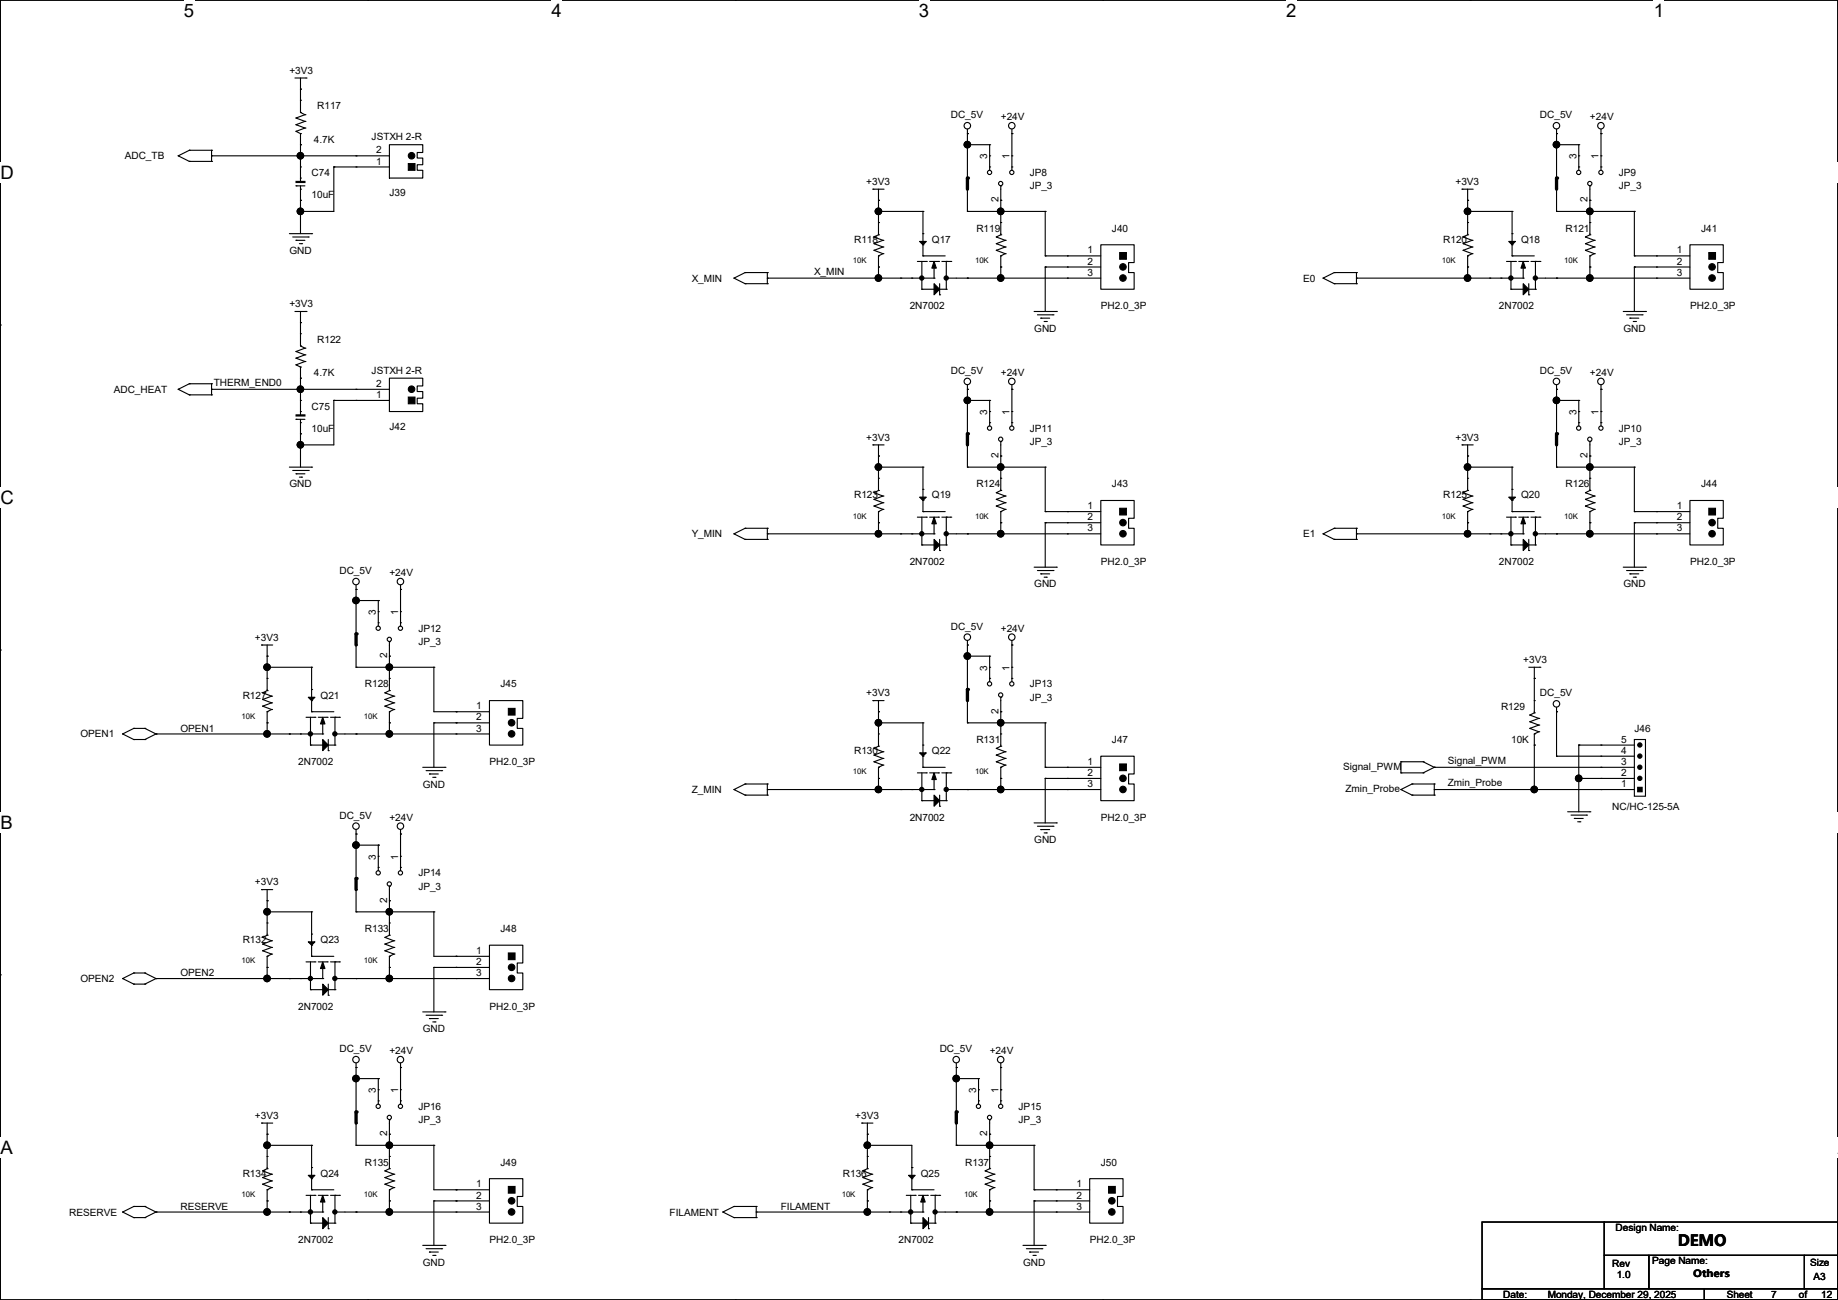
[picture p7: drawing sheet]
<svg xmlns="http://www.w3.org/2000/svg" width="420mm" height="297mm" viewBox="0 0 420 297" stroke-linecap="round" stroke-linejoin="round" font-family="sans-serif">
<path d="M.1 0h419.8v297h-419.8z" fill="none" stroke="#000" stroke-width=".25"/>
<path d="M42 0h2.4v4.8h-2.4z" fill="#fff"/>
<path d="M84 0h.1M84 297h.1" fill="none" stroke="#000" stroke-width=".25"/>
<path d="M126 0h2.4v4.8h-2.4z" fill="#fff"/>
<path d="M168 0h.1M168 297h.1" fill="none" stroke="#000" stroke-width=".25"/>
<path d="M210 0h2.3v4.8h-2.3z" fill="#fff"/>
<path d="M252 0h.1M252 297h.1" fill="none" stroke="#000" stroke-width=".25"/>
<path d="M293.9 0h2.4v4.8h-2.4z" fill="#fff"/>
<path d="M336 0h.1M336 297h.1" fill="none" stroke="#000" stroke-width=".25"/>
<g fill="#fff">
<path d="M377.9 0h2.4v4.8h-2.4z"/>
<path d="M.1 37.1h3v4.8h-3z"/>
<path d="M419.9 37.1l.1 4.8z"/>
<path d="M.1 111.3h3v4.8h-3z"/>
<path d="M419.9 111.3l.1 4.8z"/>
</g>
<path d="M.1 74.3h.1M419.9 74.3h.1" fill="none" stroke="#000" stroke-width=".25"/>
<g fill="#fff">
<path d="M.1 185.6h2.8v4.7h-2.8z"/>
<path d="M419.9 185.6l.1 4.7z"/>
</g>
<path d="M.1 148.5h.1M419.9 148.5h.1" fill="none" stroke="#000" stroke-width=".25"/>
<g fill="#fff">
<path d="M0 259.8h2.9v4.7h-2.9z"/>
<path d="M419.9 259.8h.1v4.7h-.1z"/>
</g>
<g fill="none" stroke="#000" stroke-width=".25">
<path d="M67.4 17.8h2.5M68.7 17.8v7.9M69.9 17.8h.1M40.7 35.6h.1M40.7 35.6l2.6 1.3M43.3 34.3h.1M43.3 36.9h.1M43.3 34.3l-2.6 1.3M43.3 34.3h5M43.3 36.9h5M48.3 34.3h.1M48.3 36.9h.1"/>
<path d="M48.3 35.6h.1M48.3 34.3v2.6M48.3 35.6h40.7M67.6 27h.1M67.6 28.5h.1M67.6 30h.1M67.6 27l2.1 .7M67.6 28.5l2.1 .8M67.6 30l1.1 .5M68.7 20.4h.1M68.7 30.5h.1M68.7 25.7h.1"/>
<path d="M68.7 33.1h.1M68.7 22.9h.1M68.7 38.1h.1M68.7 35.6h.1M68.7 30.5v10.9M68.7 25.7l1 .5M69.7 26.2h.1M69.7 27.7h.1M69.7 29.3h.1M69.7 26.2l-2.1 .8M69.7 27.7l-2.1 .8M69.7 29.3l-2.1 .7"/>
<path d="M76.3 38.1h.1M76.3 38.1h12.7M76.3 38.1v10.2h-7.6M81.4 38.1h.1M81.4 35.6h.1M89 33.1h7.6v1.7h-1.3v1.3h1.3v1.5h-1.3v1.3h1.3v1.8h-7.6zM221.1 30.5h.1M221.1 33.1h.1M221.1 29.5v11.2M221.1 33.1h5M226.1 38.1h.1M226.1 35.6h.1"/>
<path d="M226.1 33.1h.1M226.1 33.1v5.8M231.2 30.5h.1M231.2 38.1h.1M231.2 35.6h.1M231.2 29.5v9.4M355.7 30.5h.1M355.7 33.1h.1M355.7 29.5v11.2M355.7 33.1h5.1M360.8 38.1h.1M360.8 35.6h.1"/>
<path d="M360.8 33.1h.1M360.8 33.1v5.8M365.8 30.5h.1M365.8 38.1h.1M365.8 35.6h.1M365.8 29.5v9.4M66.1 53.4h5.1M66.9 54.1h3.5M67.6 54.9h.1M67.6 42.5h.1M67.6 54.9h2.1M67.6 42.5h2.1"/>
<path d="M68.4 55.7h.5M68.7 43.2h.1M68.7 40.7h.1M68.7 45.8h.1M68.7 48.3h.1M68.7 42.5v10.9M68.9 55.7h.1M70.4 54.1h.1M71.2 53.4h.1M199.5 43.2h.1M199.5 43.2h2.5M199.7 54.1h.1"/>
<path d="M199.7 55.7h.1M199.7 57.2h.1M199.7 54.1l2.1 .8M199.7 55.7l2.1 .7M199.7 57.2l2.1 .8M200.7 45.8h.1M200.7 58.5h.1M200.7 53.6h.1M200.7 50.8h.1M200.7 48.3h.1M200.7 43.2v10.4M200.7 58.5v5"/>
<path d="M200.7 53.6l-1 .5M200.7 48.3h10.2M201.8 54.9h.1M201.8 56.4h.1M201.8 58h.1M201.8 54.9l-2.1 .8M201.8 56.4l-2.1 .8M201.8 58l-1.1 .5M209.6 59.7h2.1M210.7 59.7v6.4M210.9 58.5h.1M210.9 55.9h.1"/>
<path d="M210.9 53.4h.1M210.9 48.3h.1M210.9 58.5h5.1M210.9 48.3v10.2M211.7 59.7h.1M212.4 59.7h2.1M214.5 59.7h.1M215.2 59.7h2.1M216.2 59.7h.1M216.2 59.7v6.4M217.3 59.7h.1M221.1 43.2h.1"/>
<path d="M221.1 40.7h.1M221.1 48.3h.1M221.1 43.2v5.1M221.1 48.3h17.7M227.7 54.1h.1M227.7 55.7h.1M227.7 57.2h.1M227.7 54.1l2 .8M227.7 55.7l2 .7M227.7 57.2l2 .8M228.7 42.5h.1M228.7 45.8h.1"/>
<path d="M228.7 58.5h.1M228.7 53.6h.1M228.7 50.8h.1M228.7 48.3h.1M228.7 42.5v11.1M228.7 58.5v5M228.7 53.6l-1 .5M229.7 54.9h.1M229.7 56.4h.1M229.7 58h.1M229.7 54.9l-2 .8M229.7 56.4l-2 .8"/>
<path d="M229.7 58l-1 .5M238.8 58.5h.1M238.8 48.3h.1M238.8 58.5h12.7M238.8 48.3v10.2M243.9 58.5h.1M251.5 55.9h7.7v4.1h-1.3v2.3h1.3v3.8h-7.7zM334.1 43.2h.1M334.1 43.2h2.5M334.3 54.1h.1M334.3 55.7h.1M334.3 57.2h.1"/>
<path d="M334.3 54.1l2.1 .8M334.3 55.7l2.1 .7M334.3 57.2l2.1 .8M335.4 45.8h.1M335.4 58.5h.1M335.4 53.6h.1M335.4 50.8h.1M335.4 48.3h.1M335.4 43.2v10.4M335.4 58.5v5M335.4 53.6l-1.1 .5M335.4 48.3h10.1"/>
<path d="M336.4 54.9h.1M336.4 56.4h.1M336.4 58h.1M336.4 58l-1 .5M336.4 54.9l-2.1 .8M336.4 56.4l-2.1 .8M344.3 59.7h2M345.3 59.7v6.4M345.5 58.5h.1M345.5 55.9h.1M345.5 53.4h.1M345.5 48.3h.1"/>
<path d="M345.5 58.5h5.1M345.5 48.3v10.2M346.3 59.7h.1M347 59.7h2.1M349.1 59.7h.1M349.8 59.7h2.1M350.9 59.7h.1M350.9 59.7v6.4M351.9 59.7h.1M355.7 43.2h.1M355.7 40.7h.1M355.7 48.3h.1"/>
<path d="M355.7 43.2v5.1M355.7 48.3h17.8M362.3 54.1h.1M362.3 55.7h.1M362.3 57.2h.1M362.3 54.1l2 .8M362.3 55.7l2 .7M362.3 57.2l2 .8M363.3 58.5h.1M363.3 53.6h.1M363.3 50.8h.1M363.3 42.5h.1"/>
<path d="M363.3 45.8h.1M363.3 48.3h.1M363.3 42.5v11.1M363.3 58.5v5M363.3 53.6l-1 .5M364.3 54.9h.1M364.3 56.4h.1M364.3 58h.1M364.3 54.9l-2 .8M364.3 56.4l-2 .8M364.3 58l-1 .5M373.5 48.3h.1"/>
<path d="M373.5 58.5h.1M373.5 58.5h12.7M373.5 48.3v10.2M378.5 58.5h.1M386.2 55.9h7.6v4.1h-1.3v2.3h1.3v3.8h-7.6zM67.4 71.2h2.5M68.7 73.7h.1M68.7 79h.1M68.7 76.2h.1M68.7 71.2v7.8M68.7 79l1 .5M69.7 79.5h.1"/>
<path d="M69.7 79.5l-2.1 .8M69.9 71.2h.1M167.7 63.5h.1M167.7 63.5l2.6 1.3M170.3 62.3h.1M170.3 64.8h.1M170.3 62.3h5M170.3 64.8h5M170.3 62.3l-2.6 1.2M175.3 62.3h.1M175.3 64.8h.1M175.3 63.5h.1"/>
<path d="M175.3 62.3v2.5M175.3 63.5h38.1M200.7 61h.1M200.7 63.5h.1M205.8 63.5h.1M208.4 63.5h.1M210.7 66.1h.1M210.7 66.1h2.7M213.4 66.1h.1M213.4 63.5h.1M213.4 61v2.5M214.7 67.4h.1"/>
<path d="M214.7 64.8v2.6M214.7 66.1h1.5M216.2 66.1h.1M216.2 63.5h.1M216.2 63.5h35.3M221.1 63.5h.1M228.7 61h.1M228.7 63.5h.1M236.3 71.2h5.1M237.1 71.9h3.5M237.8 72.7h.1M237.8 72.7h2.1"/>
<path d="M238.6 73.4h.5M238.8 61h.1M238.8 61h12.7M238.8 61v10.2M239.1 73.4h.1M240.6 71.9h.1M241.4 71.2h.1M243.9 61h.1M243.9 63.5h.1M302.3 63.5h.1M302.3 63.5l2.6 1.3M304.9 62.3h.1"/>
<path d="M304.9 64.8h.1M304.9 62.3l-2.6 1.2M304.9 62.3h5.1M304.9 64.8h5.1M310 62.3h.1M310 64.8h.1M310 63.5h.1M310 62.3v2.5M310 63.5h38.1M335.4 61h.1M335.4 63.5h.1M340.4 63.5h.1"/>
<path d="M343 63.5h.1M345.3 66.1h.1M345.3 66.1h2.8M348.1 66.1h.1M348.1 63.5h.1M348.1 61v2.5M349.3 67.4h.1M349.3 66.1h1.6M349.3 64.8v2.6M350.9 66.1h.1M350.9 63.5h.1M350.9 63.5h35.3"/>
<path d="M355.7 63.5h.1M363.3 61h.1M363.3 63.5h.1M370.9 71.2h5.1M371.7 71.9h3.5M372.4 72.7h.1M372.4 72.7h2.1M373.2 73.4h.5M373.5 61h.1M373.5 61h12.7M373.5 61v10.2M373.7 73.4h.1"/>
<path d="M375.2 71.9h.1M376 71.2h.1M378.5 61h.1M378.5 63.5h.1M40.7 88.9h.1M40.7 88.9l2.6 1.3M43.3 87.7h.1M43.3 90.2h.1M43.3 87.7l-2.6 1.2M43.3 87.7h5M43.3 90.2h5M48.3 87.7h.1"/>
<path d="M48.3 90.2h.1M48.3 88.9h.1M48.3 87.7v2.5M48.3 88.9h40.7M67.6 95.8h.1M67.6 80.3h.1M67.6 81.8h.1M67.6 83.4h.1M67.6 95.8h2.1M67.6 80.3l2.1 .8M67.6 81.8l2.1 .8M67.6 83.4l1.1 .5"/>
<path d="M68.7 96.6h.1M68.7 94h.1M68.7 91.5h.1M68.7 99.1h.1M68.7 83.9h.1M68.7 86.4h.1M68.7 88.9h.1M68.7 83.9v10.9M68.7 95.8v10.9M69.7 81.1h.1M69.7 82.6h.1M69.7 81.1l-2.1 .7"/>
<path d="M69.7 82.6l-2.1 .8M76.3 91.5h.1M76.3 91.5v10.1h-7.6M76.3 91.5h12.7M81.4 91.5h.1M81.4 88.9h.1M89 86.4h7.6v1.8h-1.3v1.3h1.3v1.5h-1.3v1.2h1.3v1.8h-7.6zM221.1 88.9h.1M221.1 99.1h.1M221.1 91.5h.1M221.1 87.9v11.2M221.1 91.5h5"/>
<path d="M226.1 96.6h.1M226.1 94h.1M226.1 91.5h.1M226.1 91.5v5.8M231.2 88.9h.1M231.2 96.6h.1M231.2 94h.1M231.2 87.9v9.4M355.7 88.9h.1M355.7 99.1h.1M355.7 91.5h.1M355.7 87.9v11.2"/>
<path d="M355.7 91.5h5.1M360.8 96.6h.1M360.8 94h.1M360.8 91.5h.1M360.8 91.5v5.8M365.8 88.9h.1M365.8 96.6h.1M365.8 94h.1M365.8 87.9v9.4M66.1 106.7h5.1M66.9 107.5h3.5M67.6 108.2h.1"/>
<path d="M67.6 108.2h2.1M68.4 109h.5M68.7 101.6h.1M68.9 109h.1M70.4 107.5h.1M71.2 106.7h.1M199.5 101.6h.1M199.5 101.6h2.5M199.7 112.6h.1M199.7 114.1h.1M199.7 115.6h.1M199.7 112.6l2.1 .7"/>
<path d="M199.7 114.1l2.1 .8M199.7 115.6l2.1 .8M200.7 104.2h.1M200.7 116.9h.1M200.7 112.1h.1M200.7 119.4h.1M200.7 109.3h.1M200.7 106.7h.1M200.7 106.7h10.2M200.7 101.6v10.5M200.7 116.9v5.1M200.7 112.1l-1 .5"/>
<path d="M201.8 113.3h.1M201.8 114.9h.1M201.8 116.4h.1M201.8 113.3l-2.1 .8M201.8 114.9l-2.1 .7M201.8 116.4l-1.1 .5M209.6 118.2h2.1M210.7 118.2v6.3M210.9 116.9h.1M210.9 114.3h.1M210.9 111.8h.1M210.9 106.7h.1"/>
<path d="M210.9 106.7v10.2M210.9 116.9h5.1M211.7 118.2h.1M212.4 118.2h2.1M213.4 119.4v2.6M214.5 118.2h.1M215.2 118.2h2.1M216.2 118.2h.1M216.2 118.2v6.3M217.3 118.2h.1M221.1 101.6h.1M221.1 106.7h.1"/>
<path d="M221.1 106.7h17.7M221.1 101.6v5.1M227.7 112.6h.1M227.7 114.1h.1M227.7 115.6h.1M227.7 112.6l2 .7M227.7 114.1l2 .8M227.7 115.6l2 .8M228.7 116.9h.1M228.7 112.1h.1M228.7 119.4h.1M228.7 109.3h.1"/>
<path d="M228.7 100.9h.1M228.7 104.2h.1M228.7 106.7h.1M228.7 100.9v11.2M228.7 116.9v5.1M228.7 112.1l-1 .5M229.7 113.3h.1M229.7 114.9h.1M229.7 116.4h.1M229.7 113.3l-2 .8M229.7 114.9l-2 .7M229.7 116.4l-1 .5"/>
<path d="M238.8 106.7h.1M238.8 116.9h.1M238.8 119.4h.1M238.8 116.9h12.7M238.8 119.4h12.7M238.8 106.7v10.2M238.8 119.4v10.2M243.9 116.9h.1M243.9 119.4h.1M251.5 114.3h7.7v4.1h-1.3v2.3h1.3v3.8h-7.7zM334.1 101.6h.1M334.1 101.6h2.5"/>
<path d="M334.3 112.6h.1M334.3 114.1h.1M334.3 115.6h.1M334.3 112.6l2.1 .7M334.3 114.1l2.1 .8M334.3 115.6l2.1 .8M335.4 104.2h.1M335.4 116.9h.1M335.4 112.1h.1M335.4 119.4h.1M335.4 109.3h.1M335.4 106.7h.1"/>
<path d="M335.4 106.7h10.1M335.4 101.6v10.5M335.4 116.9v5.1M335.4 112.1l-1.1 .5M336.4 113.3h.1M336.4 114.9h.1M336.4 116.4h.1M336.4 113.3l-2.1 .8M336.4 114.9l-2.1 .7M336.4 116.4l-1 .5M344.3 118.2h2M345.3 118.2v6.3"/>
<path d="M345.5 116.9h.1M345.5 114.3h.1M345.5 111.8h.1M345.5 106.7h.1M345.5 106.7v10.2M345.5 116.9h5.1M346.3 118.2h.1M347 118.2h2.1M348.1 119.4v2.6M349.1 118.2h.1M349.8 118.2h2.1M350.9 118.2h.1"/>
<path d="M350.9 118.2v6.3M351.9 118.2h.1M355.7 101.6h.1M355.7 106.7h.1M355.7 106.7h17.8M355.7 101.6v5.1M362.3 112.6h.1M362.3 114.1h.1M362.3 115.6h.1M362.3 112.6l2 .7M362.3 114.1l2 .8M362.3 115.6l2 .8"/>
<path d="M363.3 116.9h.1M363.3 112.1h.1M363.3 119.4h.1M363.3 109.3h.1M363.3 100.9h.1M363.3 104.2h.1M363.3 106.7h.1M363.3 112.1l-1 .5M363.3 100.9v11.2M363.3 116.9v5.1M364.3 113.3h.1M364.3 114.9h.1"/>
<path d="M364.3 116.4h.1M364.3 113.3l-2 .8M364.3 114.9l-2 .7M364.3 116.4l-1 .5M373.5 106.7h.1M373.5 116.9h.1M373.5 119.4h.1M373.5 116.9h12.7M373.5 119.4h12.7M373.5 106.7v10.2M373.5 119.4v10.2M378.5 116.9h.1"/>
<path d="M378.5 119.4h.1M386.2 114.3h7.6v4.1h-1.3v2.3h1.3v3.8h-7.6zM81.4 134.7h.1M81.4 137.2h.1M81.4 133.6v11.2M81.4 137.2h5M86.4 139.7h.1M86.4 137.2h.1M86.4 137.2v5.8M91.5 134.7h.1M91.5 139.7h.1M91.5 133.6v9.4"/>
<path d="M167.7 122h.1M167.7 122l2.6 1.2M170.3 120.7h.1M170.3 123.2h.1M170.3 120.7l-2.6 1.3M170.3 120.7h5M170.3 123.2h5M175.3 120.7h.1M175.3 123.2h.1M175.3 122h.1M175.3 120.7v2.5M175.3 122h38.1"/>
<path d="M200.7 122h.1M205.8 122h.1M208.4 122h.1M210.7 124.5h.1M210.7 124.5h2.7M213.4 124.5h.1M213.4 122h.1M214.7 125.8h.1M214.7 123.2v2.6M214.7 124.5h1.5M216.2 124.5h.1M216.2 122h.1"/>
<path d="M216.2 122h35.3M221.1 122h.1M228.7 122h.1M236.3 129.6h5.1M237.1 130.3h3.5M237.8 131.1h.1M237.8 131.1h2.1M238.6 131.9h.5M239.1 131.9h.1M240.6 130.3h.1M241.4 129.6h.1M243.9 122h.1"/>
<path d="M302.3 122h.1M302.3 122l2.6 1.2M304.9 120.7h.1M304.9 123.2h.1M304.9 120.7h5.1M304.9 123.2h5.1M304.9 120.7l-2.6 1.3M310 120.7h.1M310 123.2h.1M310 122h.1M310 120.7v2.5M310 122h38.1"/>
<path d="M335.4 122h.1M340.4 122h.1M343 122h.1M345.3 124.5h.1M345.3 124.5h2.8M348.1 124.5h.1M348.1 122h.1M349.3 125.8h.1M349.3 123.2v2.6M349.3 124.5h1.6M350.9 124.5h.1M350.9 122h.1"/>
<path d="M350.9 122h35.3M355.7 122h.1M363.3 122h.1M370.9 129.6h5.1M371.7 130.3h3.5M372.4 131.1h.1M372.4 131.1h2.1M373.2 131.9h.5M373.7 131.9h.1M375.2 130.3h.1M376 129.6h.1M378.5 122h.1"/>
<path d="M59.8 147.4h.1M59.8 147.4h2.5M60 158.3h.1M60 159.8h.1M60 158.3l2.1 .7M60 159.8l2.1 .8M61 149.9h.1M61 157.8h.1M61 155h.1M61 152.4h.1M61 152.4h10.2M61 147.4v10.4"/>
<path d="M61 157.8l-1 .5M62.1 159h.1M62.1 159l-2.1 .8M71.2 157.5h.1M71.2 152.4h.1M71.2 152.4v10.2M81.4 147.4h.1M81.4 144.8h.1M81.4 152.4h.1M81.4 152.4h17.7M81.4 147.4v5M86.4 142.3h.1"/>
<path d="M88 158.3h.1M88 159.8h.1M88 158.3l2 .7M88 159.8l2 .8M89 157.8h.1M89 155h.1M89 146.6h.1M89 149.9h.1M89 152.4h.1M89 157.8l-1 .5M89 146.6v11.2M90 159h.1"/>
<path d="M90 159l-2 .8M91.5 142.3h.1M99.1 152.4h.1M99.1 152.4v10.2h12.7M221.1 147.4h.1M221.1 157.5h.1M221.1 149.9h.1M221.1 146.3v11.2M221.1 149.9h5M226.1 155h.1M226.1 152.4h.1M226.1 149.9h.1"/>
<path d="M226.1 149.9v5.8M228.7 159.3h.1M228.7 159.3v11.2M231.2 147.4h.1M231.2 155h.1M231.2 152.4h.1M231.2 146.3v9.4M349.3 152.4h2.6M350.6 155h.1M350.6 152.4v10.5M351.9 152.4h.1M28 167.7h.1"/>
<path d="M28 167.7l2.6 1.3M30.6 166.4h.1M30.6 169h.1M30.6 166.4l-2.6 1.3M30.6 166.4h2.5M30.6 169h2.5M33.1 166.4h.1M33.1 169h.1M33.1 166.4l2.5 1.3M35.6 167.7h.1M35.6 167.7l-2.5 1.3M35.6 167.7h38.1"/>
<path d="M60 161.3h.1M60 161.3l2.1 .8M61 162.6h.1M61 165.1h.1M61 162.6v5.1M62.1 160.6h.1M62.1 162.1h.1M62.1 160.6l-2.1 .7M62.1 162.1l-1.1 .5M66.1 167.7h.1M68.7 167.7h.1M69.9 163.9h2.1"/>
<path d="M71 170.2h.1M71 163.9v6.3M71 170.2h2.7M71.2 162.6h.1M71.2 160.1h.1M71.2 162.6h5.1M72 163.9h.1M72.7 163.9h2.1M73.7 170.2h.1M73.7 167.7h.1M73.7 165.1v2.6M74.8 163.9h.1"/>
<path d="M75 171.5h.1M75 169v2.5M75 170.2h1.5M75.5 163.9h2.1M76.5 170.2h.1M76.5 163.9h.1M76.5 167.7h.1M76.5 167.7h35.3M76.5 163.9v6.3M77.6 163.9h.1M81.4 167.7h.1M88 161.3h.1"/>
<path d="M88 161.3l2 .8M89 162.6h.1M89 165.1h.1M89 167.7h.1M89 162.6v5.1M90 160.6h.1M90 162.1h.1M90 160.6l-2 .7M90 162.1l-1 .5M96.6 175.3h5.1M97.4 176.1h3.5M98.1 176.8h.1"/>
<path d="M98.1 176.8h2.1M98.9 177.6h.5M99.1 165.1h.1M99.1 165.1h12.7M99.1 165.1v10.2M99.4 177.6h.1M100.9 176.1h.1M101.7 175.3h.1M104.2 162.6h.1M104.2 165.1h.1M104.2 167.7h.1M111.8 160.1h7.7v4h-1.3v2.3h1.3v3.8h-7.7z"/>
<path d="M170.3 179.1h.1M170.3 179.1l-2.6 1.3M170.3 179.1h5M175.3 179.1h.1M175.3 179.1v2.6M199.5 160.1h.1M199.5 160.1h2.5M199.7 171h.1M199.7 172.5h.1M199.7 174h.1M199.7 171l2.1 .7M199.7 172.5l2.1 .8"/>
<path d="M199.7 174l2.1 .8M200.7 162.6h.1M200.7 175.3h.1M200.7 170.5h.1M200.7 177.8h.1M200.7 167.7h.1M200.7 165.1h.1M200.7 160.1v10.4M200.7 175.3v5.1M200.7 165.1h10.2M200.7 170.5l-1 .5M201.8 171.7h.1"/>
<path d="M201.8 173.3h.1M201.8 174.8h.1M201.8 171.7l-2.1 .8M201.8 173.3l-2.1 .7M201.8 174.8l-1.1 .5M209.6 176.6h2.1M210.7 176.6v6.3M210.9 175.3h.1M210.9 172.8h.1M210.9 170.2h.1M210.9 165.1h.1M210.9 175.3h5.1"/>
<path d="M210.9 165.1v10.2M211.7 176.6h.1M212.4 176.6h2.1M213.4 177.8v2.6M214.5 176.6h.1M215.2 176.6h2.1M216.2 176.6h.1M216.2 176.6v6.3M217.3 176.6h.1M221.1 160.1h.1M221.1 165.1h.1M221.1 160.1v5"/>
<path d="M221.1 165.1h17.7M227.7 171h.1M227.7 172.5h.1M227.7 174h.1M227.7 171l2 .7M227.7 172.5l2 .8M227.7 174l2 .8M228.7 175.3h.1M228.7 170.5h.1M228.7 177.8h.1M228.7 167.7h.1M228.7 162.6h.1"/>
<path d="M228.7 165.1h.1M228.7 175.3v5.1M228.7 170.5l-1 .5M229.7 171.7h.1M229.7 173.3h.1M229.7 174.8h.1M229.7 171.7l-2 .8M229.7 173.3l-2 .7M229.7 174.8l-1 .5M238.8 165.1h.1M238.8 175.3h.1M238.8 177.8h.1"/>
<path d="M238.8 175.3h12.7M238.8 177.8h12.7M238.8 165.1v10.2M238.8 177.8v10.2M243.9 175.3h.1M243.9 177.8h.1M251.5 172.8h7.7v4h-1.3v2.3h1.3v3.8h-7.7zM320.1 176.6h.1M320.1 174h.1M320.1 174h5.1M320.1 176.6h5.1M320.1 174v2.6"/>
<path d="M322.7 179.1h.1M322.7 179.1h5M322.7 179.1l-2.6 1.3M325.2 174h.1M325.2 176.6h.1M325.2 174l2.5 1.3M327.7 179.1h.1M327.7 175.3h.1M327.7 179.1v2.6M327.7 175.3l-2.5 1.3M327.7 175.3h45.8M349.6 163.4h.1"/>
<path d="M349.6 164.9h.1M349.6 166.4h.1M349.6 163.4l2 .7M349.6 164.9l2 .8M349.6 166.4l2 .8M350.6 167.7h.1M350.6 162.9h.1M350.6 170.2h.1M350.6 160.1h.1M350.6 167.7v12.7M350.6 162.9l-1 .5M351.6 164.1h.1"/>
<path d="M351.6 165.7h.1M351.6 167.2h.1M351.6 164.1l-2 .8M351.6 165.7l-2 .7M351.6 167.2l-1 .5M355.7 162.6h.1M355.7 172.8h.1M355.7 161.6v11.2M355.7 172.8h17.8M360.8 177.8h.1M360.8 170.2h.1M360.8 170.2v15.3"/>
<path d="M360.8 170.2h12.7M360.8 177.8h12.7M365.8 177.8h.1M365.8 175.3h.1M365.8 172.8h.1M365.8 170.2h.1M373.5 169h2.5v12.9h-2.5zM81.4 190.5h.1M81.4 193.1h.1M81.4 189.5v11.2M81.4 193.1h5M86.4 198.2h.1"/>
<path d="M86.4 195.6h.1M86.4 193.1h.1M86.4 193.1v5.8M91.5 190.5h.1M91.5 198.2h.1M91.5 195.6h.1M91.5 189.5v9.4M167.7 180.4h.1M167.7 180.4l2.6 1.3M170.3 181.7h.1M170.3 181.7h5M175.3 181.7h.1"/>
<path d="M175.3 180.4h.1M175.3 180.4h38.1M200.7 180.4h.1M205.8 180.4h.1M208.4 180.4h.1M210.7 182.9h.1M210.7 182.9h2.7M213.4 182.9h.1M213.4 180.4h.1M214.7 184.2h.1M214.7 181.7v2.5M214.7 182.9h1.5"/>
<path d="M216.2 182.9h.1M216.2 180.4h.1M216.2 180.4h35.3M221.1 180.4h.1M228.7 180.4h.1M236.3 188h5.1M237.1 188.8h3.5M237.8 189.5h.1M237.8 189.5h2.1M238.6 190.3h.5M239.1 190.3h.1M240.6 188.8h.1"/>
<path d="M241.4 188h.1M243.9 180.4h.1M320.1 180.4h.1M320.1 180.4l2.6 1.3M322.7 181.7h.1M322.7 181.7h5M327.7 181.7h.1M327.7 180.4h.1M327.7 180.4h45.8M350.6 180.4h.1M358.2 185.5h5.1M359 186.2h3.5"/>
<path d="M359.7 187h.1M359.7 187h2.1M360.5 187.7h.5M361 187.7h.1M362.5 186.2h.1M363.3 185.5h.1M365.8 180.4h.1M59.8 203.2h.1M59.8 203.2h2.5M60 214.2h.1M60 215.7h.1M60 217.2h.1"/>
<path d="M60 214.2l2.1 .7M60 215.7l2.1 .8M60 217.2l2.1 .8M61 205.8h.1M61 218.5h.1M61 213.7h.1M61 210.9h.1M61 208.3h.1M61 203.2v10.5M61 218.5v5.1M61 213.7l-1 .5M61 208.3h10.2"/>
<path d="M62.1 214.9h.1M62.1 216.5h.1M62.1 218h.1M62.1 214.9l-2.1 .8M62.1 216.5l-2.1 .7M62.1 218l-1.1 .5M69.9 219.8h2.1M71 219.8v6.3M71.2 218.5h.1M71.2 215.9h.1M71.2 213.4h.1M71.2 208.3h.1"/>
<path d="M71.2 208.3v10.2M71.2 218.5h5.1M72 219.8h.1M72.7 219.8h2.1M74.8 219.8h.1M75.5 219.8h2.1M76.5 219.8h.1M76.5 219.8v6.3M77.6 219.8h.1M81.4 203.2h.1M81.4 200.7h.1M81.4 208.3h.1"/>
<path d="M81.4 203.2v5.1M81.4 208.3h17.7M88 214.2h.1M88 215.7h.1M88 217.2h.1M88 214.2l2 .7M88 215.7l2 .8M88 217.2l2 .8M89 218.5h.1M89 213.7h.1M89 210.9h.1M89 202.5h.1"/>
<path d="M89 205.8h.1M89 208.3h.1M89 202.5v11.2M89 218.5v5.1M89 213.7l-1 .5M90 214.9h.1M90 216.5h.1M90 218h.1M90 214.9l-2 .8M90 216.5l-2 .7M90 218l-1 .5M99.1 208.3h.1"/>
<path d="M99.1 208.3v10.2h12.7M104.2 218.5h.1M111.8 215.9h7.7v4.1h-1.3v2.3h1.3v3.8h-7.7zM.1 222.7h.1M28 223.6h.1M28 223.6l2.6 1.2M30.6 222.3h.1M30.6 224.8h.1M30.6 222.3l-2.6 1.3M30.6 222.3h2.5M30.6 224.8h2.5M33.1 222.3h.1"/>
<path d="M33.1 224.8h.1M33.1 222.3l2.5 1.3M35.6 223.6h.1M35.6 223.6l-2.5 1.2M35.6 223.6h38.1M61 221h.1M66.1 223.6h.1M68.7 223.6h.1M71 226.1h.1M71 226.1h2.7M73.7 226.1h.1M73.7 223.6h.1"/>
<path d="M73.7 221v2.6M75 227.4h.1M75 224.8v2.6M75 226.1h1.5M76.5 226.1h.1M76.5 223.6h.1M76.5 223.6h35.3M81.4 223.6h.1M89 221h.1M89 223.6h.1M96.6 231.2h5.1M97.4 231.9h3.5"/>
<path d="M98.1 232.7h.1M98.1 232.7h2.1M98.9 233.5h.5M99.1 221h.1M99.1 221h12.7M99.1 221v10.2M99.4 233.5h.1M100.9 231.9h.1M101.7 231.2h.1M104.2 221h.1M104.2 223.6h.1M419.9 222.7h.1"/>
<path d="M59.8 256.6h.1M59.8 256.6h2.5M61 259.1h.1M61 256.6v10.4M81.4 243.9h.1M81.4 256.6h.1M81.4 254h.1M81.4 246.4h.1M81.4 242.9v11.1M81.4 256.6v5.1M81.4 246.4h5M86.4 251.5h.1"/>
<path d="M86.4 249h.1M86.4 246.4h.1M86.4 246.4v5.9M89 255.8h.1M89 259.1h.1M89 255.8v11.2M91.5 243.9h.1M91.5 251.5h.1M91.5 249h.1M91.5 242.9v9.4M196.9 256.6h.1M196.9 256.6h2.6"/>
<path d="M198.2 259.1h.1M198.2 256.6v10.4M218.5 243.9h.1M218.5 256.6h.1M218.5 254h.1M218.5 246.4h.1M218.5 242.9v11.1M218.5 256.6v5.1M218.5 246.4h5.1M223.6 251.5h.1M223.6 249h.1M223.6 246.4h.1"/>
<path d="M223.6 246.4v5.9M226.1 255.8h.1M226.1 259.1h.1M226.1 255.8v11.2M228.7 243.9h.1M228.7 251.5h.1M228.7 249h.1M228.7 242.9v9.4M28 276.9h.1M28 276.9l2.6 1.3M30.6 275.6h.1M30.6 278.2h.1"/>
<path d="M30.6 275.6l-2.6 1.3M30.6 275.6h2.5M30.6 278.2h2.5M33.1 275.6h.1M33.1 278.2h.1M33.1 275.6l2.5 1.3M35.6 276.9h.1M35.6 276.9l-2.5 1.3M35.6 276.9h38.1M60 267.5h.1M60 269h.1M60 270.6h.1"/>
<path d="M60 267.5l2.1 .8M60 269l2.1 .8M60 270.6l2.1 .7M61 271.8h.1M61 267h.1M61 274.4h.1M61 264.2h.1M61 261.7h.1M61 271.8v5.1M61 267l-1 .5M61 261.7h10.2M62.1 268.3h.1"/>
<path d="M62.1 269.8h.1M62.1 271.3h.1M62.1 268.3l-2.1 .7M62.1 269.8l-2.1 .8M62.1 271.3l-1.1 .5M66.1 276.9h.1M68.7 276.9h.1M69.9 273.1h2.1M71 279.4h.1M71 273.1v6.3M71 279.4h2.7M71.2 271.8h.1"/>
<path d="M71.2 269.3h.1M71.2 266.7h.1M71.2 261.7h.1M71.2 261.7v10.1M71.2 271.8h5.1M72 273.1h.1M72.7 273.1h2.1M73.7 279.4h.1M73.7 276.9h.1M73.7 274.4v2.5M74.8 273.1h.1M75 278.2v2.5"/>
<path d="M75 279.4h1.5M75.5 273.1h2.1M76.5 279.4h.1M76.5 273.1h.1M76.5 276.9h.1M76.5 273.1v6.3M76.5 276.9h35.3M77.6 273.1h.1M81.4 276.9h.1M81.4 261.7h.1M81.4 261.7h17.7M88 267.5h.1"/>
<path d="M88 269h.1M88 270.6h.1M88 267.5l2 .8M88 269l2 .8M88 270.6l2 .7M89 271.8h.1M89 267h.1M89 274.4h.1M89 264.2h.1M89 261.7h.1M89 276.9h.1M89 271.8v5.1"/>
<path d="M89 267l-1 .5M90 268.3h.1M90 269.8h.1M90 271.3h.1M90 268.3l-2 .7M90 269.8l-2 .8M90 271.3l-1 .5M99.1 261.7h.1M99.1 274.4h.1M99.1 261.7v10.1h12.7M99.1 274.4h12.7M99.1 274.4v10.1"/>
<path d="M104.2 271.8h.1M104.2 274.4h.1M104.2 276.9h.1M111.8 269.3h7.7v4h-1.3v2.3h1.3v3.8h-7.7zM165.2 276.9h.1M165.2 276.9l2.5 1.3M167.7 275.6h.1M167.7 278.2h.1M167.7 275.6h5.1M167.7 278.2h5.1M167.7 275.6l-2.5 1.3M172.8 275.6h.1"/>
<path d="M172.8 278.2h.1M172.8 276.9h.1M172.8 275.6v2.6M172.8 276.9h38.1M197.2 267.5h.1M197.2 269h.1M197.2 270.6h.1M197.2 267.5l2 .8M197.2 269l2 .8M197.2 270.6l2 .7M198.2 271.8h.1M198.2 267h.1"/>
<path d="M198.2 274.4h.1M198.2 264.2h.1M198.2 261.7h.1M198.2 276.9h.1M198.2 271.8v5.1M198.2 267l-1 .5M198.2 261.7h10.2v10.1M199.2 268.3h.1M199.2 269.8h.1M199.2 271.3h.1M199.2 268.3l-2 .7M199.2 269.8l-2 .8"/>
<path d="M199.2 271.3l-1 .5M203.3 276.9h.1M205.8 276.9h.1M207.1 273.1h2M208.1 279.4h.1M208.1 279.4h2.8M208.1 273.1v6.3M208.4 271.8h.1M208.4 269.3h.1M208.4 266.7h.1M208.4 271.8h5M209.1 273.1h.1"/>
<path d="M209.9 273.1h2M210.9 279.4h.1M210.9 276.9h.1M210.9 274.4v2.5M211.9 273.1h.1M212.2 279.4h1.5M212.2 278.2v2.5M212.7 273.1h2M213.7 279.4h.1M213.7 273.1h.1M213.7 276.9h.1M213.7 276.9h35.3"/>
<path d="M213.7 273.1v6.3M214.7 273.1h.1M218.5 276.9h.1M218.5 261.7h.1M218.5 261.7h17.8M225.1 267.5h.1M225.1 269h.1M225.1 270.6h.1M225.1 267.5l2.1 .8M225.1 269l2.1 .8M225.1 270.6l2.1 .7M226.1 271.8h.1"/>
<path d="M226.1 267h.1M226.1 274.4h.1M226.1 264.2h.1M226.1 261.7h.1M226.1 276.9h.1M226.1 271.8v5.1M226.1 267l-1 .5M227.2 268.3h.1M227.2 269.8h.1M227.2 271.3h.1M227.2 268.3l-2.1 .7M227.2 269.8l-2.1 .8"/>
<path d="M227.2 271.3l-1.1 .5M236.3 261.7h.1M236.3 271.8h.1M236.3 274.4h.1M236.3 271.8h12.7M236.3 274.4h12.7M236.3 261.7v10.1M236.3 274.4v10.1M241.4 271.8h.1M241.4 274.4h.1M241.4 276.9h.1M249 269.3h7.6v4h-1.2v2.3h1.2v3.8h-7.6z"/>
<path d="M338.7 279.2h27.9v15.2h-27.9zM366.6 279.2h53.3v7.6h-53.3zM75 280.7h.1M96.6 284.5h5.1M97.4 285.3h3.5M98.1 286h.1M98.1 286h2.1M98.9 286.8h.5M99.4 286.8h.1M100.9 285.3h.1M101.7 284.5h.1M212.2 280.7h.1"/>
<path d="M233.8 284.5h5M234.5 285.3h3.6M235.3 286h.1M235.3 286h2M236.1 286.8h.5M236.6 286.8h.1M238.1 285.3h.1M238.8 284.5h.1M338.7 294.4h50.8v2.6h-50.8zM366.6 286.8h10.2v7.6h-10.2zM376.8 286.8h35.5v7.6h-35.5zM389.5 294.4h30.4v2.6h-30.4z"/>
<path d="M412.3 286.8h7.6v7.6h-7.6z"/>
<circle cx="221" cy="28.7" r=".74"/>
<circle cx="226.1" cy="39.4" r=".49"/>
<circle cx="231.2" cy="39.4" r=".49"/>
<circle cx="231.2" cy="28.7" r=".74"/>
<circle cx="355.7" cy="28.7" r=".74"/>
<circle cx="360.7" cy="39.4" r=".49"/>
<circle cx="365.8" cy="39.4" r=".49"/>
<circle cx="365.8" cy="28.7" r=".74"/>
<circle cx="228.7" cy="41.9" r=".49"/>
<circle cx="363.3" cy="41.9" r=".49"/>
<circle cx="221" cy="87.1" r=".74"/>
<circle cx="226.1" cy="97.8" r=".49"/>
<circle cx="231.2" cy="97.8" r=".49"/>
<circle cx="231.2" cy="87.1" r=".74"/>
<circle cx="355.7" cy="87.1" r=".74"/>
<circle cx="360.7" cy="97.8" r=".49"/>
<circle cx="365.8" cy="97.8" r=".49"/>
<circle cx="365.8" cy="87.1" r=".74"/>
<circle cx="228.7" cy="100.4" r=".49"/>
<circle cx="363.3" cy="100.4" r=".49"/>
<circle cx="81.3" cy="132.9" r=".74"/>
<circle cx="91.5" cy="132.9" r=".74"/>
<circle cx="86.4" cy="143.5" r=".49"/>
<circle cx="89" cy="146.1" r=".49"/>
<circle cx="91.5" cy="143.5" r=".49"/>
<circle cx="221" cy="145.6" r=".74"/>
<circle cx="226.1" cy="156.2" r=".49"/>
<circle cx="228.7" cy="158.8" r=".49"/>
<circle cx="231.2" cy="156.2" r=".49"/>
<circle cx="231.2" cy="145.6" r=".74"/>
<circle cx="355.7" cy="160.8" r=".74"/>
<circle cx="81.3" cy="188.7" r=".74"/>
<circle cx="86.4" cy="199.4" r=".49"/>
<circle cx="91.5" cy="199.4" r=".49"/>
<circle cx="91.5" cy="188.7" r=".74"/>
<circle cx="89" cy="202" r=".49"/>
<circle cx="81.3" cy="242.1" r=".74"/>
<circle cx="86.4" cy="252.8" r=".49"/>
<circle cx="89" cy="255.3" r=".49"/>
<circle cx="91.5" cy="252.8" r=".49"/>
<circle cx="91.5" cy="242.1" r=".74"/>
<circle cx="218.5" cy="242.1" r=".74"/>
<circle cx="223.6" cy="252.8" r=".49"/>
<circle cx="226.1" cy="255.3" r=".49"/>
<circle cx="228.7" cy="252.8" r=".49"/>
<circle cx="228.7" cy="242.1" r=".74"/>
</g>
<g fill="#000" stroke="#000" stroke-width=".25">
<path d="M210.1 55.2h1.6l-.8 .7zM213.4 59.7l.6 1.6h-1.1zM344.8 55.2h1.5l-.8 .7zM348.1 59.7l.5 1.6h-1zM213.4 64.8l1.3 1.3-1.3 1.3zM348.1 64.8l1.2 1.3-1.2 1.3zM210.1 113.6h1.6l-.8 .7zM213.4 118.2l.6 1.5h-1.1zM344.8 113.6h1.5l-.8 .7zM348.1 118.2l.5 1.5h-1zM213.4 123.2l1.3 1.3-1.3 1.3zM348.1 123.2l1.2 1.3-1.2 1.3z"/>
<path d="M70.4 159.3h1.6l-.8 .8zM73.7 169l1.3 1.2-1.3 1.3zM73.7 163.9l.6 1.5h-1.1zM210.1 172h1.6l-.8 .8zM213.4 176.6l.6 1.5h-1.1zM213.4 181.7l1.3 1.2-1.3 1.3zM70.4 215.2h1.6l-.8 .7zM73.7 219.8l.6 1.5h-1.1zM73.7 224.8l1.3 1.3-1.3 1.3zM70.4 268.5h1.6l-.8 .8zM73.7 278.2l1.3 1.2-1.3 1.3zM73.7 273.1l.6 1.5h-1.1z"/>
<path d="M207.6 268.5h1.5l-.7 .8zM210.9 278.2l1.3 1.2-1.3 1.3zM210.9 273.1l.5 1.5h-1z"/>
<path d="M93.3 37.4h1.5v1.5h-1.5z" fill-rule="evenodd"/>
<path d="M67.6 41.4h2.1v.3h-2.1z" fill-rule="evenodd"/>
<path d="M255.9 57.7h1.5v1.5h-1.5z" fill-rule="evenodd"/>
<path d="M390.5 57.7h1.5v1.5h-1.5z" fill-rule="evenodd"/>
<path d="M67.6 94.8h2.1v.2h-2.1z" fill-rule="evenodd"/>
<path d="M93.3 90.7h1.5v1.5h-1.5z" fill-rule="evenodd"/>
<path d="M255.9 116.1h1.5v1.5h-1.5z" fill-rule="evenodd"/>
<path d="M390.5 116.1h1.5v1.5h-1.5z" fill-rule="evenodd"/>
<path d="M116.2 161.8h1.5v1.6h-1.5z" fill-rule="evenodd"/>
<path d="M255.9 174.5h1.5v1.6h-1.5z" fill-rule="evenodd"/>
<path d="M374.2 179.9h1v1h-1z" fill-rule="evenodd"/>
<path d="M116.2 217.7h1.5v1.5h-1.5z" fill-rule="evenodd"/>
<path d="M116.2 271.1h1.5v1.5h-1.5z" fill-rule="evenodd"/>
<path d="M253.3 271.1h1.5v1.5h-1.5z" fill-rule="evenodd"/>
<circle cx="68.6" cy="35.6" r=".74"/>
<circle cx="94" cy="35.6" r=".74"/>
<circle cx="221" cy="33" r=".74"/>
<circle cx="355.7" cy="33" r=".74"/>
<circle cx="68.6" cy="48.3" r=".74"/>
<circle cx="200.7" cy="48.3" r=".74"/>
<circle cx="228.7" cy="48.3" r=".74"/>
<circle cx="335.3" cy="48.3" r=".74"/>
<circle cx="363.3" cy="48.3" r=".74"/>
<circle cx="200.7" cy="63.5" r=".74"/>
<circle cx="210.6" cy="63.5" r=".49"/>
<circle cx="216.2" cy="63.5" r=".49"/>
<circle cx="228.7" cy="63.5" r=".74"/>
<circle cx="256.6" cy="61" r=".74"/>
<circle cx="256.6" cy="63.5" r=".74"/>
<circle cx="335.3" cy="63.5" r=".74"/>
<circle cx="345.2" cy="63.5" r=".49"/>
<circle cx="350.8" cy="63.5" r=".49"/>
<circle cx="363.3" cy="63.5" r=".74"/>
<circle cx="391.2" cy="61" r=".74"/>
<circle cx="391.2" cy="63.5" r=".74"/>
<circle cx="68.6" cy="88.9" r=".74"/>
<circle cx="94" cy="88.9" r=".74"/>
<circle cx="221" cy="91.5" r=".74"/>
<circle cx="355.7" cy="91.5" r=".74"/>
<circle cx="68.6" cy="101.6" r=".74"/>
<circle cx="200.7" cy="106.7" r=".74"/>
<circle cx="228.7" cy="106.7" r=".74"/>
<circle cx="256.6" cy="119.4" r=".74"/>
<circle cx="335.3" cy="106.7" r=".74"/>
<circle cx="363.3" cy="106.7" r=".74"/>
<circle cx="391.2" cy="119.4" r=".74"/>
<circle cx="81.3" cy="137.2" r=".74"/>
<circle cx="200.7" cy="121.9" r=".74"/>
<circle cx="210.6" cy="121.9" r=".49"/>
<circle cx="216.2" cy="121.9" r=".49"/>
<circle cx="228.7" cy="121.9" r=".74"/>
<circle cx="256.6" cy="121.9" r=".74"/>
<circle cx="335.3" cy="121.9" r=".74"/>
<circle cx="345.2" cy="121.9" r=".49"/>
<circle cx="350.8" cy="121.9" r=".49"/>
<circle cx="363.3" cy="121.9" r=".74"/>
<circle cx="391.2" cy="121.9" r=".74"/>
<circle cx="61" cy="152.4" r=".74"/>
<circle cx="89" cy="152.4" r=".74"/>
<circle cx="221" cy="149.9" r=".74"/>
<circle cx="61" cy="167.7" r=".74"/>
<circle cx="70.9" cy="167.7" r=".49"/>
<circle cx="76.5" cy="167.7" r=".49"/>
<circle cx="89" cy="167.7" r=".74"/>
<circle cx="116.9" cy="165.1" r=".74"/>
<circle cx="116.9" cy="167.7" r=".74"/>
<circle cx="200.7" cy="165.1" r=".74"/>
<circle cx="228.7" cy="165.1" r=".74"/>
<circle cx="256.6" cy="177.8" r=".74"/>
<circle cx="360.7" cy="177.8" r=".74"/>
<circle cx="374.7" cy="175.3" r=".49"/>
<circle cx="374.7" cy="177.8" r=".49"/>
<circle cx="374.7" cy="172.7" r=".49"/>
<circle cx="374.7" cy="170.2" r=".49"/>
<circle cx="81.3" cy="193.1" r=".74"/>
<circle cx="200.7" cy="180.4" r=".74"/>
<circle cx="210.6" cy="180.4" r=".49"/>
<circle cx="216.2" cy="180.4" r=".49"/>
<circle cx="228.7" cy="180.4" r=".74"/>
<circle cx="256.6" cy="180.4" r=".74"/>
<circle cx="350.6" cy="180.4" r=".74"/>
<circle cx="61" cy="208.3" r=".74"/>
<circle cx="89" cy="208.3" r=".74"/>
<circle cx="61" cy="223.5" r=".74"/>
<circle cx="70.9" cy="223.5" r=".49"/>
<circle cx="76.5" cy="223.5" r=".49"/>
<circle cx="89" cy="223.5" r=".74"/>
<circle cx="116.9" cy="221" r=".74"/>
<circle cx="116.9" cy="223.5" r=".74"/>
<circle cx="81.3" cy="246.4" r=".74"/>
<circle cx="218.5" cy="246.4" r=".74"/>
<circle cx="61" cy="261.6" r=".74"/>
<circle cx="61" cy="276.9" r=".74"/>
<circle cx="70.9" cy="276.9" r=".49"/>
<circle cx="76.5" cy="276.9" r=".49"/>
<circle cx="89" cy="276.9" r=".74"/>
<circle cx="89" cy="261.6" r=".74"/>
<circle cx="116.9" cy="274.3" r=".74"/>
<circle cx="116.9" cy="276.9" r=".74"/>
<circle cx="198.2" cy="276.9" r=".74"/>
<circle cx="198.2" cy="261.6" r=".74"/>
<circle cx="208.1" cy="276.9" r=".49"/>
<circle cx="213.7" cy="276.9" r=".49"/>
<circle cx="226.1" cy="261.6" r=".74"/>
<circle cx="226.1" cy="276.9" r=".74"/>
<circle cx="254.1" cy="274.3" r=".74"/>
<circle cx="254.1" cy="276.9" r=".74"/>
</g>
<path d="M221.1 40.7v2.5M355.7 40.7v2.5M221.1 99.1v2.5M355.7 99.1v2.5M81.4 144.8v2.6M221.1 157.5v2.6M81.4 200.7v2.5M81.4 254v2.6M218.5 254v2.6" fill="none" stroke="#000" stroke-width=".76"/>
<g fill="#000">
<circle cx="221.1" cy="40.7" r=".38"/>
<circle cx="355.7" cy="40.7" r=".38"/>
<circle cx="221.1" cy="99.1" r=".38"/>
<circle cx="355.7" cy="99.1" r=".38"/>
<circle cx="81.4" cy="144.8" r=".38"/>
<circle cx="221.1" cy="157.5" r=".38"/>
<circle cx="81.4" cy="200.7" r=".38"/>
<circle cx="81.4" cy="254" r=".38"/>
<circle cx="218.5" cy="254" r=".38"/>
</g>
<g font-size="4.2">
<text x="42" y="3.9">5</text>
<text x="126" y="3.9">4</text>
<text x="210" y="3.9">3</text>
<text x="293.9" y="3.9">2</text>
<text x="377.9" y="3.9">1</text>
<text x=".1" y="40.9">D</text>
<text x=".1" y="115.1">C</text>
<text x=".1" y="189.4">B</text>
<text x=".1" y="263.6">A</text>
<text x="419.9" y="263.6">A</text>
</g>
<text font-size="3.6" x="383.4" y="284.7">DEMO</text>
<g font-size="2.3">
<text x="66.1" y="16.8">+3V3</text>
<text x="72.5" y="25">R117</text>
<text x="217.3" y="27">DC_5V</text>
<text x="228.7" y="27.5">+24V</text>
<text x="351.9" y="27">DC_5V</text>
<text x="363.3" y="27.5">+24V</text>
<text x="71.7" y="32.6">4.7K</text>
<text x="84.9" y="32.1">JSTXH 2-R</text>
<text x="85.9" y="35.1">2</text>
<text x="28.5" y="36.4">ADC_TB</text>
<text x="71.2" y="40.2">C74</text>
<text x="85.9" y="37.6">1</text>
<text x="225.6" y="36.3" transform="rotate(-90 225.6 36.3)">3</text>
<text x="230.7" y="36.3" transform="rotate(-90 230.7 36.3)">1</text>
<text x="235.3" y="40.2">JP8</text>
<text x="360.2" y="36.3" transform="rotate(-90 360.2 36.3)">3</text>
<text x="365.3" y="36.3" transform="rotate(-90 365.3 36.3)">1</text>
<text x="369.9" y="40.2">JP9</text>
<text x="71.2" y="45.3">10uF</text>
<text x="89" y="44.8">J39</text>
<text x="198" y="42.2">+3V3</text>
<text x="228.1" y="46.3" transform="rotate(-90 228.1 46.3)">2</text>
<text x="235.3" y="43.3">JP_3</text>
<text x="332.6" y="42.2">+3V3</text>
<text x="362.8" y="46.3" transform="rotate(-90 362.8 46.3)">2</text>
<text x="369.9" y="43.3">JP_3</text>
<text x="223.1" y="52.9">R119</text>
<text x="254.1" y="52.9">J40</text>
<text x="357.7" y="52.9">R121</text>
<text x="388.7" y="52.9">J41</text>
<text x="66.1" y="58">GND</text>
<text x="195.2" y="55.5">R118</text>
<text x="212.9" y="55.5">Q17</text>
<text x="248.5" y="57.9">1</text>
<text x="329.8" y="55.5">R120</text>
<text x="347.6" y="55.5">Q18</text>
<text x="383.1" y="57.9">1</text>
<text x="158.1" y="64.3">X_MIN</text>
<text x="186" y="62.8">X_MIN</text>
<text x="248.5" y="60.5">2</text>
<text x="248.5" y="63">3</text>
<text x="297.8" y="64.3">E0</text>
<text x="383.1" y="60.5">2</text>
<text x="383.1" y="63">3</text>
<text x="66.1" y="70.2">+3V3</text>
<text x="207.9" y="70.7">2N7002</text>
<text x="251.6" y="70.7">PH2.0_3P</text>
<text x="342.5" y="70.7">2N7002</text>
<text x="386.2" y="70.7">PH2.0_3P</text>
<text x="236.3" y="75.8">GND</text>
<text x="370.9" y="75.8">GND</text>
<text x="72.5" y="78.3">R122</text>
<text x="26" y="89.7">ADC_HEAT</text>
<text x="48.9" y="88.2">THERM_END0</text>
<text x="71.7" y="85.9">4.7K</text>
<text x="84.9" y="85.4">JSTXH 2-R</text>
<text x="85.9" y="88.4">2</text>
<text x="217.3" y="85.4">DC_5V</text>
<text x="228.7" y="85.9">+24V</text>
<text x="351.9" y="85.4">DC_5V</text>
<text x="363.3" y="85.9">+24V</text>
<text x="71.2" y="93.6">C75</text>
<text x="85.9" y="90.9">1</text>
<text x="225.6" y="94.8" transform="rotate(-90 225.6 94.8)">3</text>
<text x="230.7" y="94.8" transform="rotate(-90 230.7 94.8)">1</text>
<text x="360.2" y="94.8" transform="rotate(-90 360.2 94.8)">3</text>
<text x="365.3" y="94.8" transform="rotate(-90 365.3 94.8)">1</text>
<text x="71.2" y="98.6">10uF</text>
<text x="89" y="98.1">J42</text>
<text x="198" y="100.7">+3V3</text>
<text x="235.3" y="98.6">JP11</text>
<text x="235.3" y="101.7">JP_3</text>
<text x="332.6" y="100.7">+3V3</text>
<text x="369.9" y="98.6">JP10</text>
<text x="369.9" y="101.7">JP_3</text>
<text x="228.1" y="104.7" transform="rotate(-90 228.1 104.7)">2</text>
<text x="362.8" y="104.7" transform="rotate(-90 362.8 104.7)">2</text>
<text x="66.1" y="111.3">GND</text>
<text x="195.2" y="113.9">R123</text>
<text x="212.9" y="113.9">Q19</text>
<text x="223.1" y="111.3">R124</text>
<text x="254.1" y="111.3">J43</text>
<text x="329.8" y="113.9">R125</text>
<text x="347.6" y="113.9">Q20</text>
<text x="357.7" y="111.3">R126</text>
<text x="388.7" y="111.3">J44</text>
<text x="248.5" y="116.3">1</text>
<text x="248.5" y="118.9">2</text>
<text x="383.1" y="116.3">1</text>
<text x="383.1" y="118.9">2</text>
<text x="158.1" y="122.8">Y_MIN</text>
<text x="248.5" y="121.4">3</text>
<text x="297.8" y="122.8">E1</text>
<text x="383.1" y="121.4">3</text>
<text x="77.6" y="131.1">DC_5V</text>
<text x="89" y="131.7">+24V</text>
<text x="207.9" y="129.1">2N7002</text>
<text x="251.6" y="129.1">PH2.0_3P</text>
<text x="342.5" y="129.1">2N7002</text>
<text x="386.2" y="129.1">PH2.0_3P</text>
<text x="236.3" y="134.2">GND</text>
<text x="370.9" y="134.2">GND</text>
<text x="85.9" y="140.5" transform="rotate(-90 85.9 140.5)">3</text>
<text x="91" y="140.5" transform="rotate(-90 91 140.5)">1</text>
<text x="217.3" y="143.8">DC_5V</text>
<text x="58.3" y="146.4">+3V3</text>
<text x="95.6" y="144.4">JP12</text>
<text x="95.6" y="147.4">JP_3</text>
<text x="228.7" y="144.4">+24V</text>
<text x="88.4" y="150.4" transform="rotate(-90 88.4 150.4)">2</text>
<text x="225.6" y="153.2" transform="rotate(-90 225.6 153.2)">3</text>
<text x="230.7" y="153.2" transform="rotate(-90 230.7 153.2)">1</text>
<text x="348.1" y="151.5">+3V3</text>
<text x="55.5" y="159.6">R127</text>
<text x="73.2" y="159.6">Q21</text>
<text x="83.4" y="157.1">R128</text>
<text x="114.4" y="157.1">J45</text>
<text x="198" y="159.1">+3V3</text>
<text x="235.3" y="157.1">JP13</text>
<text x="235.3" y="160.1">JP_3</text>
<text x="351.9" y="159.1">DC_5V</text>
<text x="41.2" y="167.2">OPEN1</text>
<text x="108.8" y="162.1">1</text>
<text x="108.8" y="164.6">2</text>
<text x="108.8" y="167.1">3</text>
<text x="228.1" y="163.1" transform="rotate(-90 228.1 163.1)">2</text>
<text x="343" y="162.1">R129</text>
<text x="373.5" y="167.2">J46</text>
<text x="18.4" y="168.5">OPEN1</text>
<text x="195.2" y="172.3">R130</text>
<text x="212.9" y="172.3">Q22</text>
<text x="223.1" y="169.8">R131</text>
<text x="254.1" y="169.8">J47</text>
<text x="345.3" y="169.8">10K</text>
<text x="370.4" y="172.2">4</text>
<text x="370.4" y="169.7">5</text>
<text x="68.2" y="174.8">2N7002</text>
<text x="96.6" y="179.9">GND</text>
<text x="111.9" y="174.8">PH2.0_3P</text>
<text x="248.5" y="174.8">1</text>
<text x="248.5" y="177.3">2</text>
<text x="248.5" y="179.8">3</text>
<text x="306.9" y="175.9">Signal_PWM</text>
<text x="330.8" y="174.6">Signal_PWM</text>
<text x="330.8" y="179.7">Zmin_Probe</text>
<text x="370.4" y="179.8">1</text>
<text x="370.4" y="177.3">2</text>
<text x="370.4" y="174.8">3</text>
<text x="158.1" y="181.2">Z_MIN</text>
<text x="307.4" y="180.9">Zmin_Probe</text>
<text x="368.4" y="185">NC/HC-125-5A</text>
<text x="77.6" y="187">DC_5V</text>
<text x="89" y="187.5">+24V</text>
<text x="207.9" y="187.5">2N7002</text>
<text x="251.6" y="187.5">PH2.0_3P</text>
<text x="85.9" y="196.4" transform="rotate(-90 85.9 196.4)">3</text>
<text x="91" y="196.4" transform="rotate(-90 91 196.4)">1</text>
<text x="236.3" y="192.6">GND</text>
<text x="58.3" y="202.3">+3V3</text>
<text x="95.6" y="200.2">JP14</text>
<text x="95.6" y="203.3">JP_3</text>
<text x="88.4" y="206.3" transform="rotate(-90 88.4 206.3)">2</text>
<text x="55.5" y="215.5">R132</text>
<text x="73.2" y="215.5">Q23</text>
<text x="83.4" y="212.9">R133</text>
<text x="114.4" y="212.9">J48</text>
<text x="108.8" y="217.9">1</text>
<text x="108.8" y="220.5">2</text>
<text x="18.4" y="224.4">OPEN2</text>
<text x="41.2" y="223.1">OPEN2</text>
<text x="108.8" y="223">3</text>
<text x="68.2" y="230.7">2N7002</text>
<text x="111.9" y="230.7">PH2.0_3P</text>
<text x="96.6" y="235.8">GND</text>
<text x="77.6" y="240.4">DC_5V</text>
<text x="89" y="240.9">+24V</text>
<text x="214.7" y="240.4">DC_5V</text>
<text x="226.2" y="240.9">+24V</text>
<text x="85.9" y="249.7" transform="rotate(-90 85.9 249.7)">3</text>
<text x="91" y="249.7" transform="rotate(-90 91 249.7)">1</text>
<text x="223.1" y="249.7" transform="rotate(-90 223.1 249.7)">3</text>
<text x="228.1" y="249.7" transform="rotate(-90 228.1 249.7)">1</text>
<text x="58.3" y="255.6">+3V3</text>
<text x="95.6" y="253.6">JP16</text>
<text x="95.6" y="256.6">JP_3</text>
<text x="195.4" y="255.6">+3V3</text>
<text x="232.8" y="253.6">JP15</text>
<text x="232.8" y="256.6">JP_3</text>
<text x="88.4" y="259.6" transform="rotate(-90 88.4 259.6)">2</text>
<text x="225.6" y="259.6" transform="rotate(-90 225.6 259.6)">2</text>
<text x="55.5" y="268.8">R134</text>
<text x="73.2" y="268.8">Q24</text>
<text x="83.4" y="266.3">R135</text>
<text x="114.4" y="266.3">J49</text>
<text x="192.6" y="268.8">R136</text>
<text x="210.4" y="268.8">Q25</text>
<text x="220.6" y="266.3">R137</text>
<text x="251.6" y="266.3">J50</text>
<text x="108.8" y="271.3">1</text>
<text x="108.8" y="273.8">2</text>
<text x="246" y="271.3">1</text>
<text x="246" y="273.8">2</text>
<text x="15.8" y="277.7">RESERVE</text>
<text x="41.2" y="276.4">RESERVE</text>
<text x="108.8" y="276.4">3</text>
<text x="153" y="277.7">FILAMENT</text>
<text x="178.4" y="276.4">FILAMENT</text>
<text x="246" y="276.4">3</text>
<text x="369.2" y="281.3">Design Name:</text>
<text x="68.2" y="284.1">2N7002</text>
<text x="111.9" y="284.1">PH2.0_3P</text>
<text x="205.3" y="284.1">2N7002</text>
<text x="249" y="284.1">PH2.0_3P</text>
<text x="96.6" y="289.1">GND</text>
<text x="233.8" y="289.1">GND</text>
<text x="368.4" y="289.4">Rev</text>
<text x="369.4" y="291.9">1.0</text>
<text x="377.6" y="288.9">Page Name:</text>
<text x="386.9" y="291.8">Others</text>
<text x="413.6" y="289.1">Size</text>
<text x="414.4" y="292.4">A3</text>
<text x="343.5" y="296.5">Date:</text>
<text x="353.7" y="296.5">Monday, December 29, 2025</text>
<text x="394.6" y="296.5">Sheet</text>
<text x="404.7" y="296.5">7</text>
<text x="411.1" y="296.5">of</text>
<text x="416.2" y="296.5">12</text>
</g>
<g font-size="1.8">
<text x="194.9" y="60.1">10K</text>
<text x="222.8" y="60.1">10K</text>
<text x="329.5" y="60.1">10K</text>
<text x="357.4" y="60.1">10K</text>
<text x="194.9" y="118.5">10K</text>
<text x="222.8" y="118.5">10K</text>
<text x="329.5" y="118.5">10K</text>
<text x="357.4" y="118.5">10K</text>
<text x="55.2" y="164.2">10K</text>
<text x="83.1" y="164.2">10K</text>
<text x="194.9" y="176.9">10K</text>
<text x="222.8" y="176.9">10K</text>
<text x="55.2" y="220.1">10K</text>
<text x="83.1" y="220.1">10K</text>
<text x="55.2" y="273.4">10K</text>
<text x="83.1" y="273.4">10K</text>
<text x="192.3" y="273.4">10K</text>
<text x="220.3" y="273.4">10K</text>
</g>
</svg>
